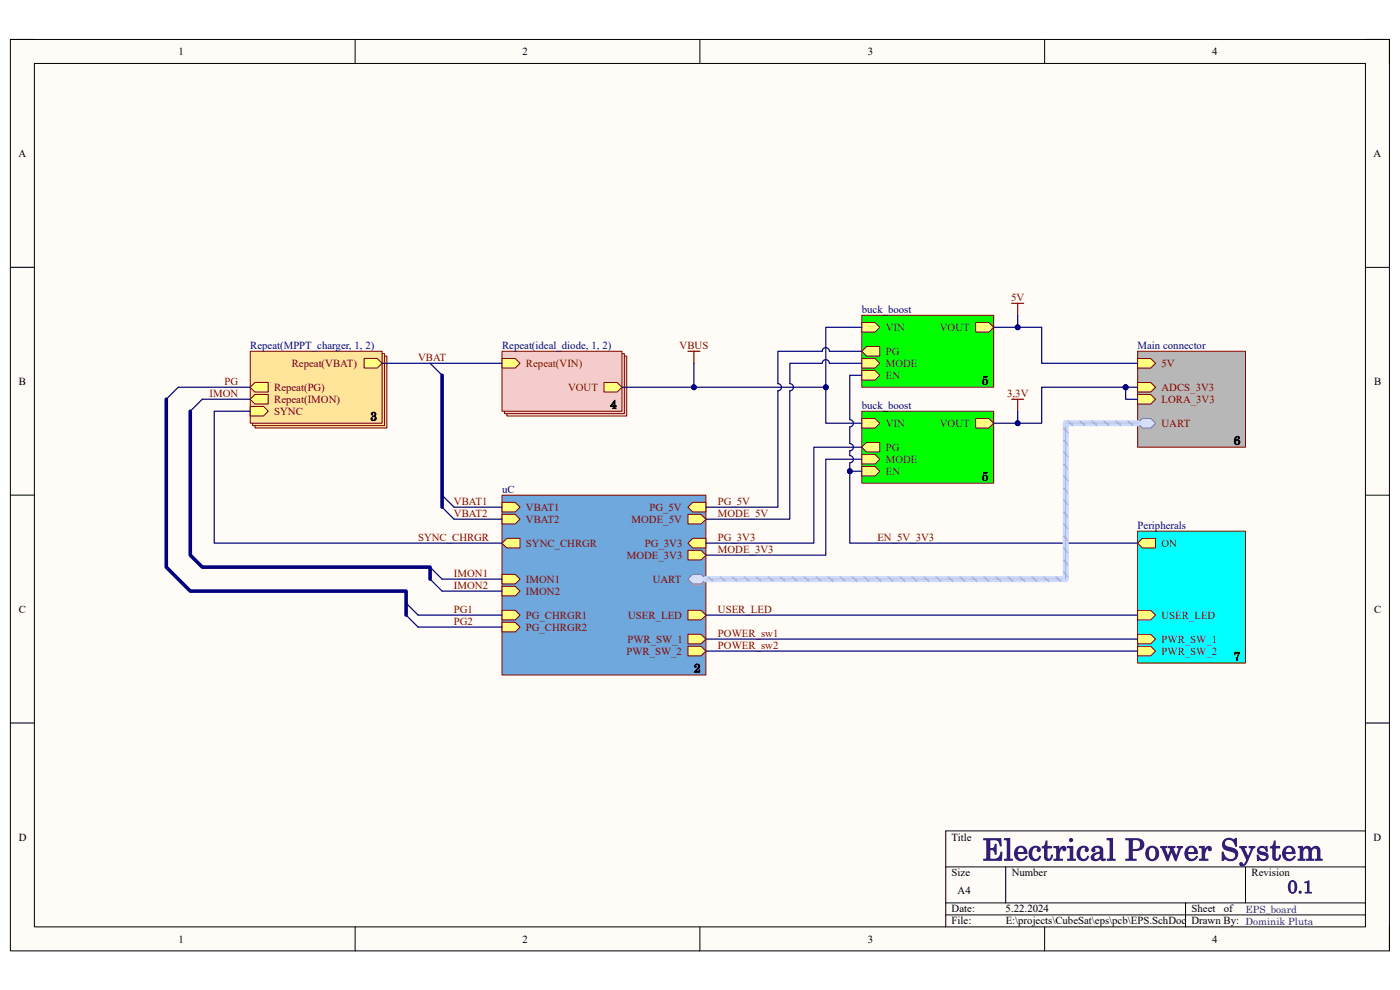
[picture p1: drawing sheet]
<svg xmlns="http://www.w3.org/2000/svg" width="297mm" height="210mm" viewBox="0 0 297 210" stroke-linecap="round" stroke-linejoin="round" font-family="sans-serif">
<path d="M2.2 8.4h292.6v193.3h-292.6z" fill-rule="evenodd" fill="#fffcf8"/>
<path d="M2.2 8.4h292.6v193.3h-292.6z" fill="none" stroke="#000" stroke-width=".21"/>
<path d="M7.3 13.5h282.4v183.1h-282.4z" fill-rule="evenodd" fill="#fffcf8"/>
<g fill="none" stroke="#000" stroke-width=".21">
<path d="M2.2 8.4h5.1M7.3 13.5h282.4v183.1h-282.4zM75.3 8.4v5.1M148.5 8.4v5.1M221.6 8.4v5.1M289.7 8.4h5.1v5.1M2.2 56.7h5.1M289.7 56.7h5.1M2.2 105h5.1M289.7 105.1h5.1M2.2 153.4h5.1M289.7 153.4h5.1"/>
<path d="M289.7 176.3h-89.1v20.3M75.3 196.6v5.1M148.5 196.6v5.1M200.6 183.9h89.1M200.6 191.5h89.1M200.6 194.1h89.1M213.4 183.9v7.6M221.6 196.6v5.1M251.5 191.5v5.1M264.2 183.9v7.6M294.8 196.6v5.1"/>
</g>
<path d="M106.5 105h43.3v38.2h-43.3z" fill-rule="evenodd" fill="#6fa8dc"/>
<path d="M106.5 105h43.3v38.2h-43.3z" fill="none" stroke="#800000" stroke-width=".21"/>
<path d="M106.5 106.6h2.8l1 1-1 1h-2.8z" fill-rule="evenodd" fill="#ffff80"/>
<path d="M106.5 106.6h2.8l1 1-1 1h-2.8z" fill="none" stroke="#800000" stroke-width=".21"/>
<path d="M106.5 109.1h2.8l1 1-1 1.1h-2.8z" fill-rule="evenodd" fill="#ffff80"/>
<path d="M106.5 109.1h2.8l1 1-1 1.1h-2.8z" fill="none" stroke="#800000" stroke-width=".21"/>
<path d="M145.9 129.5h2.8l1.1 1-1.1 1h-2.8z" fill-rule="evenodd" fill="#ffff80"/>
<path d="M145.9 129.5h2.8l1.1 1-1.1 1h-2.8z" fill="none" stroke="#800000" stroke-width=".21"/>
<path d="M145.9 109.1h2.8l1.1 1-1.1 1.1h-2.8z" fill-rule="evenodd" fill="#ffff80"/>
<path d="M145.9 109.1h2.8l1.1 1-1.1 1.1h-2.8z" fill="none" stroke="#800000" stroke-width=".21"/>
<path d="M147 106.6h2.8v2h-2.8l-1.1-1z" fill-rule="evenodd" fill="#ffff80"/>
<path d="M147 106.6h2.8v2h-2.8l-1.1-1z" fill="none" stroke="#800000" stroke-width=".21"/>
<path d="M145.9 116.7h2.8l1.1 1.1-1.1 1h-2.8z" fill-rule="evenodd" fill="#ffff80"/>
<path d="M145.9 116.7h2.8l1.1 1.1-1.1 1h-2.8z" fill="none" stroke="#800000" stroke-width=".21"/>
<path d="M147 114.2h2.8v2h-2.8l-1.1-1z" fill-rule="evenodd" fill="#ffff80"/>
<path d="M147 114.2h2.8v2h-2.8l-1.1-1z" fill="none" stroke="#800000" stroke-width=".21"/>
<path d="M106.5 121.8h2.8l1 1.1-1 1h-2.8z" fill-rule="evenodd" fill="#ffff80"/>
<path d="M106.5 121.8h2.8l1 1.1-1 1h-2.8z" fill="none" stroke="#800000" stroke-width=".21"/>
<path d="M106.5 129.5h2.8l1 1-1 1h-2.8z" fill-rule="evenodd" fill="#ffff80"/>
<path d="M106.5 129.5h2.8l1 1-1 1h-2.8z" fill="none" stroke="#800000" stroke-width=".21"/>
<path d="M106.5 115.2l1-1h2.8v2h-2.8z" fill-rule="evenodd" fill="#ffff80"/>
<path d="M106.5 115.2l1-1h2.8v2h-2.8z" fill="none" stroke="#800000" stroke-width=".21"/>
<path d="M106.5 124.4h2.8l1 1-1 1h-2.8z" fill-rule="evenodd" fill="#ffff80"/>
<path d="M106.5 124.4h2.8l1 1-1 1h-2.8z" fill="none" stroke="#800000" stroke-width=".21"/>
<path d="M106.5 132h2.8l1 1-1 1h-2.8z" fill-rule="evenodd" fill="#ffff80"/>
<path d="M106.5 132h2.8l1 1-1 1h-2.8z" fill="none" stroke="#800000" stroke-width=".21"/>
<path d="M146.1 123.1l1-1h1.8l1 1-1 1h-1.8z" fill-rule="evenodd" fill="#bac0ca"/>
<path d="M146.1 123.1l1-1h1.8l1 1-1 1h-1.8z" fill="none" stroke="#a6acb6" stroke-width=".21"/>
<path d="M147 121.8h1.7l1.1 1.1-1.1 1h-1.7l-1.1-1z" fill-rule="evenodd" fill="#d5e4ff"/>
<path d="M147 121.8h1.7l1.1 1.1-1.1 1h-1.7l-1.1-1z" fill="none" stroke="#71809b" stroke-width=".21"/>
<path d="M145.9 134.6h2.8l1.1 1-1.1 1h-2.8z" fill-rule="evenodd" fill="#ffff80"/>
<path d="M145.9 134.6h2.8l1.1 1-1.1 1h-2.8z" fill="none" stroke="#800000" stroke-width=".21"/>
<path d="M145.9 137.1h2.8l1.1 1-1.1 1h-2.8z" fill-rule="evenodd" fill="#ffff80"/>
<path d="M145.9 137.1h2.8l1.1 1-1.1 1h-2.8z" fill="none" stroke="#800000" stroke-width=".21"/>
<path d="M54.1 75.5h28v15.3h-28z" fill-rule="evenodd" fill="#ffe599"/>
<path d="M54.1 75.5h28v15.3h-28z" fill="none" stroke="#800000" stroke-width=".21"/>
<path d="M53.6 75h28v15.3h-28z" fill-rule="evenodd" fill="#ffe599"/>
<path d="M53.6 75h28v15.3h-28z" fill="none" stroke="#800000" stroke-width=".21"/>
<path d="M53.1 74.5h28v15.3h-28z" fill-rule="evenodd" fill="#ffe599"/>
<path d="M53.1 74.5h28v15.3h-28z" fill="none" stroke="#800000" stroke-width=".21"/>
<path d="M54.1 81.1h2.8v2.1h-2.8l-1-1.1z" fill-rule="evenodd" fill="#ffff80"/>
<path d="M54.1 81.1h2.8v2.1h-2.8l-1-1.1z" fill="none" stroke="#800000" stroke-width=".21"/>
<path d="M53.1 84.7l1-1h2.8v2h-2.8z" fill-rule="evenodd" fill="#ffff80"/>
<path d="M53.1 84.7l1-1h2.8v2h-2.8z" fill="none" stroke="#800000" stroke-width=".21"/>
<path d="M77.3 76h2.7l1.1 1.1-1.1 1h-2.7z" fill-rule="evenodd" fill="#ffff80"/>
<path d="M77.3 76h2.7l1.1 1.1-1.1 1h-2.7z" fill="none" stroke="#800000" stroke-width=".21"/>
<path d="M53.1 86.2h2.8l1 1-1 1.1h-2.8z" fill-rule="evenodd" fill="#ffff80"/>
<path d="M53.1 86.2h2.8l1 1-1 1.1h-2.8z" fill="none" stroke="#800000" stroke-width=".21"/>
<path d="M182.8 66.9h28v15.2h-28z" fill-rule="evenodd" fill="#0f0"/>
<path d="M182.8 66.9h28v15.2h-28z" fill="none" stroke="#800000" stroke-width=".21"/>
<path d="M182.8 68.4h2.8l1 1-1 1.1h-2.8z" fill-rule="evenodd" fill="#ffff80"/>
<path d="M182.8 68.4h2.8l1 1-1 1.1h-2.8z" fill="none" stroke="#800000" stroke-width=".21"/>
<path d="M182.8 78.6h2.8l1 1-1 1h-2.8z" fill-rule="evenodd" fill="#ffff80"/>
<path d="M182.8 78.6h2.8l1 1-1 1h-2.8z" fill="none" stroke="#800000" stroke-width=".21"/>
<path d="M182.8 76h2.8l1 1.1-1 1h-2.8z" fill-rule="evenodd" fill="#ffff80"/>
<path d="M182.8 76h2.8l1 1.1-1 1h-2.8z" fill="none" stroke="#800000" stroke-width=".21"/>
<path d="M207 68.4h2.8l1 1-1 1.1h-2.8z" fill-rule="evenodd" fill="#ffff80"/>
<path d="M207 68.4h2.8l1 1-1 1.1h-2.8z" fill="none" stroke="#800000" stroke-width=".21"/>
<path d="M182.8 74.5l1-1h2.8v2h-2.8z" fill-rule="evenodd" fill="#ffff80"/>
<path d="M182.8 74.5l1-1h2.8v2h-2.8z" fill="none" stroke="#800000" stroke-width=".21"/>
<path d="M182.8 87.2h28v15.3h-28z" fill-rule="evenodd" fill="#0f0"/>
<path d="M182.8 87.2h28v15.3h-28z" fill="none" stroke="#800000" stroke-width=".21"/>
<path d="M182.8 88.8h2.8l1 1-1 1h-2.8z" fill-rule="evenodd" fill="#ffff80"/>
<path d="M182.8 88.8h2.8l1 1-1 1h-2.8z" fill="none" stroke="#800000" stroke-width=".21"/>
<path d="M182.8 98.9h2.8l1 1.1-1 1h-2.8z" fill-rule="evenodd" fill="#ffff80"/>
<path d="M182.8 98.9h2.8l1 1.1-1 1h-2.8z" fill="none" stroke="#800000" stroke-width=".21"/>
<path d="M182.8 96.4h2.8l1 1-1 1h-2.8z" fill-rule="evenodd" fill="#ffff80"/>
<path d="M182.8 96.4h2.8l1 1-1 1h-2.8z" fill="none" stroke="#800000" stroke-width=".21"/>
<path d="M207 88.8h2.8l1 1-1 1h-2.8z" fill-rule="evenodd" fill="#ffff80"/>
<path d="M207 88.8h2.8l1 1-1 1h-2.8z" fill="none" stroke="#800000" stroke-width=".21"/>
<path d="M182.8 94.9l1-1h2.8v2h-2.8z" fill-rule="evenodd" fill="#ffff80"/>
<path d="M182.8 94.9l1-1h2.8v2h-2.8z" fill="none" stroke="#800000" stroke-width=".21"/>
<path d="M214.6 64.3h2.6M215.9 64.3v2.6M214.6 84.7h2.6M215.9 84.7v2.5" fill="none" stroke="#800000" stroke-width=".25"/>
<path d="M107.5 75.5h25.5v12.8h-25.5z" fill-rule="evenodd" fill="#f4cccc"/>
<path d="M107.5 75.5h25.5v12.8h-25.5z" fill="none" stroke="#800000" stroke-width=".21"/>
<path d="M107 75h25.5v12.7h-25.5z" fill-rule="evenodd" fill="#f4cccc"/>
<path d="M107 75h25.5v12.7h-25.5z" fill="none" stroke="#800000" stroke-width=".21"/>
<path d="M106.5 74.5h25.4v12.7h-25.4z" fill-rule="evenodd" fill="#f4cccc"/>
<path d="M106.5 74.5h25.4v12.7h-25.4z" fill="none" stroke="#800000" stroke-width=".21"/>
<path d="M128.1 81.1h2.8l1 1-1 1.1h-2.8z" fill-rule="evenodd" fill="#ffff80"/>
<path d="M128.1 81.1h2.8l1 1-1 1.1h-2.8z" fill="none" stroke="#800000" stroke-width=".21"/>
<path d="M106.5 76h2.8l1 1.1-1 1h-2.8z" fill-rule="evenodd" fill="#ffff80"/>
<path d="M106.5 76h2.8l1 1.1-1 1h-2.8z" fill="none" stroke="#800000" stroke-width=".21"/>
<path d="M241.3 74.5h22.9v20.4h-22.9z" fill-rule="evenodd" fill="#b7b7b7"/>
<path d="M241.3 74.5h22.9v20.4h-22.9z" fill="none" stroke="#800000" stroke-width=".21"/>
<path d="M241.3 76h2.8l1.1 1.1-1.1 1h-2.8z" fill-rule="evenodd" fill="#ffff80"/>
<path d="M241.3 76h2.8l1.1 1.1-1.1 1h-2.8z" fill="none" stroke="#800000" stroke-width=".21"/>
<path d="M241.3 81.1h2.8l1.1 1-1.1 1.1h-2.8z" fill-rule="evenodd" fill="#ffff80"/>
<path d="M241.3 81.1h2.8l1.1 1-1.1 1.1h-2.8z" fill="none" stroke="#800000" stroke-width=".21"/>
<path d="M241.3 83.7h2.8l1.1 1-1.1 1h-2.8z" fill-rule="evenodd" fill="#ffff80"/>
<path d="M241.3 83.7h2.8l1.1 1-1.1 1h-2.8z" fill="none" stroke="#800000" stroke-width=".21"/>
<path d="M242.5 89h1.8l1 1-1 1.1h-1.8l-1-1.1z" fill-rule="evenodd" fill="#bac0ca"/>
<path d="M242.5 89h1.8l1 1-1 1.1h-1.8l-1-1.1z" fill="none" stroke="#a6acb6" stroke-width=".21"/>
<path d="M241.3 89.8l1.1-1h1.7l1.1 1-1.1 1h-1.7z" fill-rule="evenodd" fill="#d5e4ff"/>
<path d="M241.3 89.8l1.1-1h1.7l1.1 1-1.1 1h-1.7z" fill="none" stroke="#71809b" stroke-width=".21"/>
<path d="M241.3 112.7h22.9v28h-22.9z" fill-rule="evenodd" fill="#0ff"/>
<path d="M241.3 112.7h22.9v28h-22.9z" fill="none" stroke="#800000" stroke-width=".21"/>
<path d="M241.3 115.2l1.1-1h2.8v2h-2.8z" fill-rule="evenodd" fill="#ffff80"/>
<path d="M241.3 115.2l1.1-1h2.8v2h-2.8z" fill="none" stroke="#800000" stroke-width=".21"/>
<path d="M241.3 134.6h2.8l1.1 1-1.1 1h-2.8z" fill-rule="evenodd" fill="#ffff80"/>
<path d="M241.3 134.6h2.8l1.1 1-1.1 1h-2.8z" fill="none" stroke="#800000" stroke-width=".21"/>
<path d="M241.3 137.1h2.8l1.1 1-1.1 1h-2.8z" fill-rule="evenodd" fill="#ffff80"/>
<path d="M241.3 137.1h2.8l1.1 1-1.1 1h-2.8z" fill="none" stroke="#800000" stroke-width=".21"/>
<path d="M241.3 129.5h2.8l1.1 1-1.1 1h-2.8z" fill-rule="evenodd" fill="#ffff80"/>
<path d="M241.3 129.5h2.8l1.1 1-1.1 1h-2.8z" fill="none" stroke="#800000" stroke-width=".21"/>
<path d="M91.2 77.1l2.6 2.5M215.9 66.9v2.5M37.8 82.1l-2.5 2.6M42.9 84.7l-2.5 2.5M93.8 107.6l2.5 2.5M93.8 105l2.5 2.6M86.2 127.9l2.5 2.6M86.2 130.5l2.5 2.5M91.2 120.3l2.6 2.6M91.2 122.9l2.6 2.5" fill="none" stroke="#000080" stroke-width=".25"/>
<path d="M145.9 74.5h2.6M147.2 74.5v2.6" fill="none" stroke="#800000" stroke-width=".25"/>
<circle cx="215.9" cy="69.4" r=".51" fill="#000080"/>
<circle cx="215.9" cy="69.4" r=".51" fill="none" stroke="#000080" stroke-width=".21"/>
<path d="M215.9 87.2v2.6" fill="none" stroke="#000080" stroke-width=".25"/>
<circle cx="215.9" cy="89.8" r=".51" fill="#000080"/>
<circle cx="215.9" cy="89.8" r=".51" fill="none" stroke="#000080" stroke-width=".21"/>
<path d="M210.8 69.4h10.2v7.7h20.3" fill="none" stroke="#000080" stroke-width=".25"/>
<circle cx="215.9" cy="69.4" r=".51" fill="#000080"/>
<circle cx="215.9" cy="69.4" r=".51" fill="none" stroke="#000080" stroke-width=".21"/>
<path d="M180.3 100h2.5" fill="none" stroke="#000080" stroke-width=".25"/>
<circle cx="180.3" cy="100" r=".51" fill="#000080"/>
<circle cx="180.3" cy="100" r=".51" fill="none" stroke="#000080" stroke-width=".21"/>
<path d="M238.8 82.1h2.5" fill="none" stroke="#000080" stroke-width=".25"/>
<circle cx="238.8" cy="82.2" r=".51" fill="#000080"/>
<circle cx="238.8" cy="82.2" r=".51" fill="none" stroke="#000080" stroke-width=".21"/>
<path d="M238.8 82.1v2.6h2.5" fill="none" stroke="#000080" stroke-width=".25"/>
<circle cx="238.8" cy="82.2" r=".51" fill="#000080"/>
<circle cx="238.8" cy="82.2" r=".51" fill="none" stroke="#000080" stroke-width=".21"/>
<path d="M238.8 82.1h-17.8v7.7h-10.2" fill="none" stroke="#000080" stroke-width=".25"/>
<circle cx="215.9" cy="89.8" r=".51" fill="#000080"/>
<circle cx="215.9" cy="89.8" r=".51" fill="none" stroke="#000080" stroke-width=".21"/>
<circle cx="238.8" cy="82.2" r=".51" fill="#000080"/>
<circle cx="238.8" cy="82.2" r=".51" fill="none" stroke="#000080" stroke-width=".21"/>
<path d="M147.2 77.1v5M96.3 107.6h10.2" fill="none" stroke="#000080" stroke-width=".25"/>
<circle cx="147.2" cy="82.2" r=".51" fill="#000080"/>
<circle cx="147.2" cy="82.2" r=".51" fill="none" stroke="#000080" stroke-width=".21"/>
<path d="M81.1 77.1h25.4M132 82.1h43.2M96.3 110.1h10.2M149.8 130.5h91.5" fill="none" stroke="#000080" stroke-width=".25"/>
<circle cx="175.2" cy="82.2" r=".51" fill="#000080"/>
<circle cx="175.2" cy="82.2" r=".51" fill="none" stroke="#000080" stroke-width=".21"/>
<circle cx="147.2" cy="82.2" r=".51" fill="#000080"/>
<circle cx="147.2" cy="82.2" r=".51" fill="none" stroke="#000080" stroke-width=".21"/>
<path d="M182.8 69.4h-7.6v20.4h7.6" fill="none" stroke="#000080" stroke-width=".25"/>
<circle cx="175.2" cy="82.2" r=".51" fill="#000080"/>
<circle cx="175.2" cy="82.2" r=".51" fill="none" stroke="#000080" stroke-width=".21"/>
<path d="M182.8 77.1h-6.8a.76 .76 0 0 0-.8-.8 .76 .76 0 0 0-.8 .8h-6.8v4.3a.76 .76 0 0 1 .7 .7 .76 .76 0 0 1-.7 .8v27.2h-17.8M182.8 74.5h-6.8a.76 .76 0 0 0-.8-.8 .76 .76 0 0 0-.8 .8h-9.4v6.9a.76 .76 0 0 1 .8 .7 .76 .76 0 0 1-.8 .8v24.7h-15.2M182.8 79.6h-2.5v9.4M180.3 89a.76 .76 0 0 1 .8 .8 .76 .76 0 0 1-.8 .8v3.5a.76 .76 0 0 1 .8 .8 .76 .76 0 0 1-.8 .7v1a.77 .77 0 0 1 .8 .8 .77 .77 0 0 1-.8 .8v17h61M182.8 94.9h-10.1v20.3h-22.9M182.8 97.4h-7.6v20.4h-25.4" fill="none" stroke="#000080" stroke-width=".25"/>
<circle cx="180.3" cy="100" r=".51" fill="#000080"/>
<circle cx="180.3" cy="100" r=".51" fill="none" stroke="#000080" stroke-width=".21"/>
<path d="M37.8 82.1h15.3M42.9 84.7h10.2M53.1 87.2h-7.6v28h61M88.7 130.5h17.8M88.7 133h17.8M93.8 122.9h12.7M93.8 125.4h12.7M149.8 135.6h91.5M149.8 138.1h91.5" fill="none" stroke="#000080" stroke-width=".25"/>
<path d="M93.8 79.6v28M35.3 84.7v35.6l5.1 5.1h45.8v5.1M40.4 87.2v30.6l2.5 2.5h48.3v2.6" fill="none" stroke="#000080" stroke-width=".76"/>
<path d="M241.3 89.8h-15.2v33.1h-76.3" fill="none" stroke="#cbdaff" stroke-width="1.3"/>
<g fill="none" stroke="#adbce7" stroke-width=".38">
<path d="M225.6 98.4l.9 1.1M225.6 95.9l.9 1M225.6 93.3l.9 1.1M225.6 90.8l.9 1M226.6 89.3l1 .9M229.1 89.3l1 .9M231.7 89.3l1 .9M234.2 89.3l1 .9M236.8 89.3l1 .9M239.3 89.3l1 .9M225.6 118.8l.9 1M225.6 116.2l.9 1.1"/>
<path d="M225.6 113.7l.9 1M225.6 111.2l.9 1M225.6 108.6l.9 1M225.6 106.1l.9 1M225.6 103.5l.9 1M225.6 101l.9 1M150.3 122.4l1 .9M152.8 122.4l1 .9M155.4 122.4l1 .9M157.9 122.4l1 .9M160.4 122.4l1.1 .9M163 122.4l1 .9"/>
<path d="M165.5 122.4l1 .9M168.1 122.4l1 .9M170.6 122.4l1 .9M173.2 122.4l1 .9M175.7 122.4l1 .9M178.3 122.4l1 .9M180.8 122.4l1 .9M183.3 122.4l1.1 .9M185.9 122.4l1 .9M188.4 122.4l1 .9M191 122.4l1 .9M193.5 122.4l1 .9"/>
<path d="M196.1 122.4l1 .9M198.6 122.4l1 .9M201.1 122.4l1.1 .9M203.7 122.4l1 .9M206.2 122.4l1.1 .9M208.8 122.4l1 .9M211.3 122.4l1 .9M213.9 122.4l1 .9M216.4 122.4l1 .9M219 122.4l1 .9M221.5 122.4l1 .9M224 122.4l1.1 .9"/>
<path d="M225.6 121.3l.9 1"/>
</g>
<path d="M241.3 89.8h-15.2v33.1h-76.3" fill="none" stroke="#adbce7" stroke-width=".25"/>
<text font-size="6.3" fill="#351c75" x="208.3" y="182.5">Electrical Power System</text>
<text font-size="3.8" fill="#351c75" x="273.1" y="189.4">0.1</text>
<g font-size="2.5">
<text x="208.3" y="81.6">5</text>
<text x="78.5" y="89.2">3</text>
<text x="129.4" y="86.7">4</text>
<text x="261.7" y="94.3">6</text>
<text x="208.3" y="101.9">5</text>
<text x="147.2" y="142.6">2</text>
<text x="261.7" y="140.1">7</text>
</g>
<g font-size="2.3">
<text x="37.9" y="11.7">1</text>
<text x="110.9" y="11.7">2</text>
<text x="184.1" y="11.7">3</text>
<text x="257.1" y="11.7">4</text>
<text x="3.9" y="33.3">A</text>
<text x="291.4" y="33.3">A</text>
<text x="4" y="81.6">B</text>
<text x="291.5" y="81.6">B</text>
<text x="4" y="130">C</text>
<text x="291.5" y="130">C</text>
<text x="4" y="178.3">D</text>
<text x="201.9" y="178.3">Title</text>
<text x="291.4" y="178.3">D</text>
<text x="201.9" y="185.9">Size</text>
<text x="214.6" y="185.9">Number</text>
<text x="265.5" y="185.9">Revision</text>
<text x="203.2" y="189.7">A4</text>
<text x="201.9" y="193.5">Date:</text>
<text x="201.9" y="196.1">File:</text>
<text x="213.3" y="193.5">5.22.2024</text>
<text x="213.4" y="196.1">E:\projects\CubeSat\eps\pcb\EPS.SchDoc Drawn By: Dominik Pluta</text>
<text x="252.8" y="193.5">Sheet</text>
<text x="259.6" y="193.5">of</text>
<text x="37.9" y="199.9">1</text>
<text x="110.9" y="199.9">2</text>
<text x="184.1" y="199.9">3</text>
<text x="257.1" y="199.9">4</text>
</g>
<g font-size="2.3" fill="#800000">
<text x="214.5" y="63.8">5V</text>
<text x="187.9" y="70.2">VIN</text>
<text x="199.4" y="70.2">VOUT</text>
<text x="61.9" y="77.8">Repeat(VBAT)</text>
<text x="88.7" y="76.5">VBAT</text>
<text x="111.6" y="77.8">Repeat(VIN)</text>
<text x="144.2" y="74">VBUS</text>
<text x="187.9" y="77.8">MODE</text>
<text x="187.9" y="75.3">PG</text>
<text x="246.4" y="77.8">5V</text>
<text x="47.6" y="81.6">PG</text>
<text x="58.2" y="82.9">Repeat(PG)</text>
<text x="120.5" y="82.9">VOUT</text>
<text x="187.9" y="80.3">EN</text>
<text x="246.4" y="82.9">ADCS_3V3</text>
<text x="44.4" y="84.2">IMON</text>
<text x="58.2" y="85.4">Repeat(IMON)</text>
<text x="58.2" y="88">SYNC</text>
<text x="213.7" y="84.2">3,3V</text>
<text x="246.4" y="85.4">LORA_3V3</text>
<text x="187.9" y="90.6">VIN</text>
<text x="187.9" y="95.6">PG</text>
<text x="199.4" y="90.6">VOUT</text>
<text x="246.4" y="90.6">UART</text>
<text x="187.9" y="100.7">EN</text>
<text x="187.9" y="98.2">MODE</text>
<text x="96.3" y="107.1">VBAT1</text>
<text x="152.3" y="107.1">PG_5V</text>
<text x="96.3" y="109.6">VBAT2</text>
<text x="111.6" y="108.3">VBAT1</text>
<text x="111.6" y="110.9">VBAT2</text>
<text x="134" y="110.9">MODE_5V</text>
<text x="137.8" y="108.3">PG_5V</text>
<text x="152.3" y="109.6">MODE_5V</text>
<text x="88.7" y="114.7">SYNC_CHRGR</text>
<text x="111.6" y="116">SYNC_CHRGR</text>
<text x="133" y="118.5">MODE_3V3</text>
<text x="136.8" y="116">PG_3V3</text>
<text x="152.3" y="114.7">PG_3V3</text>
<text x="152.3" y="117.3">MODE_3V3</text>
<text x="186.1" y="114.7">EN_5V_3V3</text>
<text x="246.4" y="116">ON</text>
<text x="96.3" y="122.3">IMON1</text>
<text x="96.3" y="124.9">IMON2</text>
<text x="111.6" y="123.6">IMON1</text>
<text x="138.5" y="123.6">UART</text>
<text x="96.3" y="130">PG1</text>
<text x="111.6" y="131.2">PG_CHRGR1</text>
<text x="111.6" y="126.2">IMON2</text>
<text x="133.3" y="131.2">USER_LED</text>
<text x="152.3" y="130">USER_LED</text>
<text x="246.4" y="131.2">USER_LED</text>
<text x="96.3" y="132.5">PG2</text>
<text x="111.6" y="133.8">PG_CHRGR2</text>
<text x="133.1" y="136.3">PWR_SW_1</text>
<text x="152.3" y="135">POWER_sw1</text>
<text x="152.3" y="137.6">POWER_sw2</text>
<text x="246.4" y="136.3">PWR_SW_1</text>
<text x="132.9" y="138.9">PWR_SW_2</text>
<text x="246.4" y="138.9">PWR_SW_2</text>
</g>
<g font-size="2.3" fill="#000080">
<text x="182.8" y="66.4">buck_boost</text>
<text x="53.1" y="74">Repeat(MPPT_charger, 1, 2)</text>
<text x="106.5" y="74">Repeat(ideal_diode, 1, 2)</text>
<text x="241.3" y="74">Main connector</text>
<text x="182.8" y="86.7">buck_boost</text>
<text x="106.5" y="104.5">uC</text>
<text x="241.3" y="112.1">Peripherals</text>
</g>
<text font-size="2.1" fill="#351c75" x="264.2" y="193.6">EPS_board</text>
</svg>
